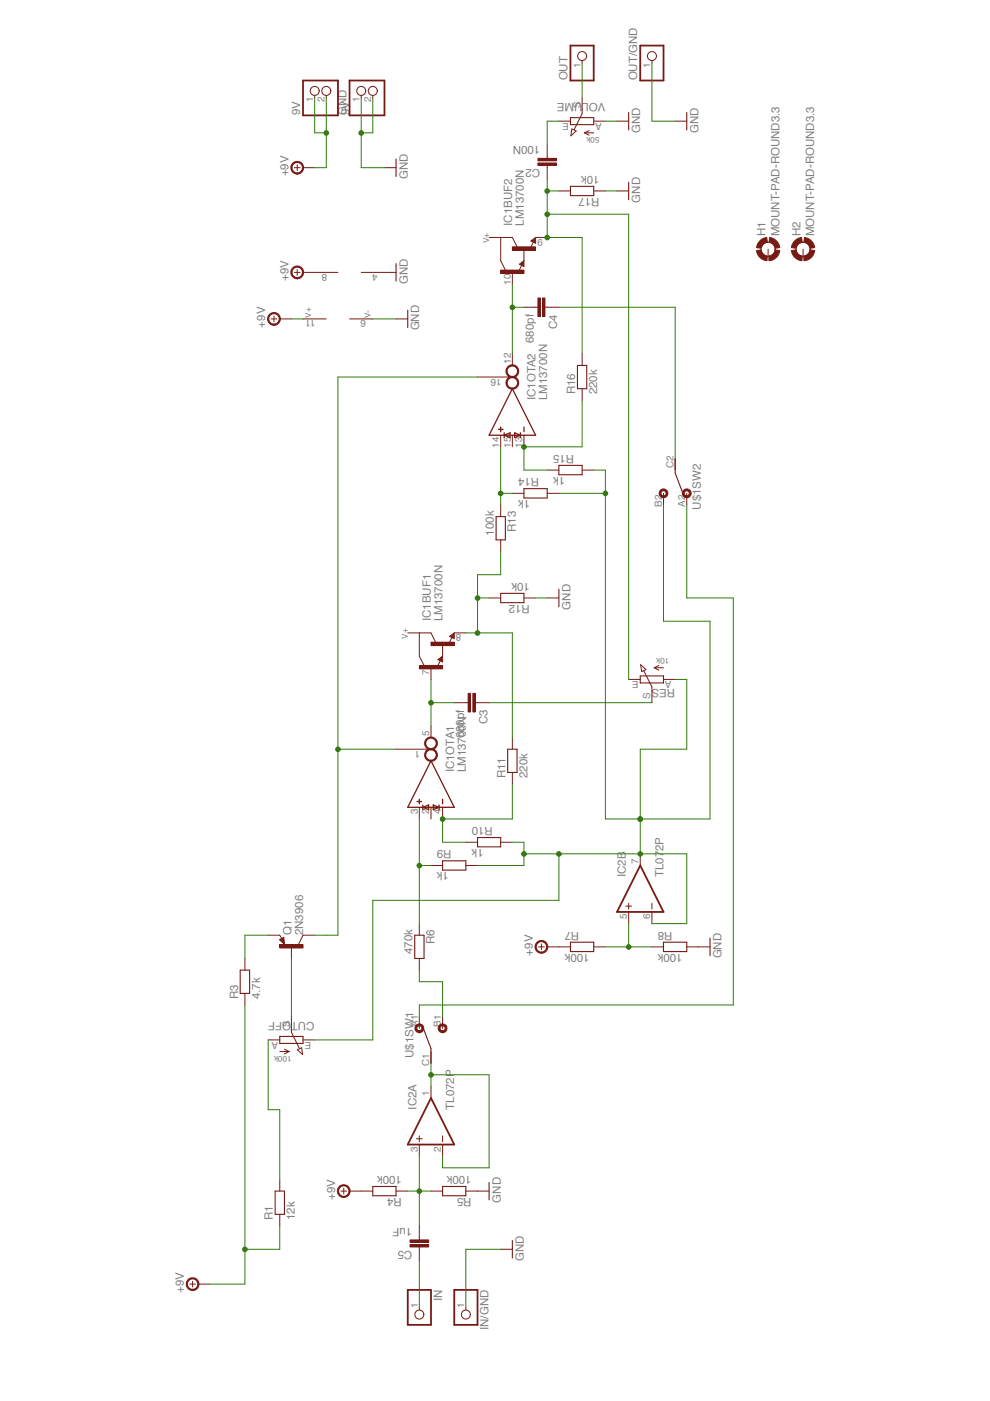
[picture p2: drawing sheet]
<svg xmlns="http://www.w3.org/2000/svg" width="210mm" height="297mm" viewBox="0 0 210 297" stroke-linecap="round" stroke-linejoin="round" font-family="sans-serif">
<path d="M88.4 169.9h1M88.9 169.5v.9M89.6 171.2l1.3-.5v1zM89.6 170.7v1M91.4 161.3l4.9 9.9h-9.9zM91.9 170.7l1.2 .5-1.2 .5zM93.1 170.7v1M93.8 169.5v.9" fill="none" stroke="#771a13" stroke-width=".28"/>
<path d="M90.3 159.2a1.36 1.36 0 0 1 2.3 .3 1.36 1.36 0 0 1-1.2 1.9v-.2a1.11 1.11 0 0 1-1-1.7 1.11 1.11 0 0 1 1.9-.1 1.11 1.11 0 0 1-.6 1.7l-.3 .1v.2a1.37 1.37 0 0 1-1.2-.8 1.37 1.37 0 0 1 .1-1.4z" fill-rule="evenodd" fill="#771a13"/>
<path d="M90.3 159.2a1.36 1.36 0 0 1 2.3 .3 1.36 1.36 0 0 1-1.2 1.9v-.2a1.11 1.11 0 0 1-.9-1.7 1.11 1.11 0 0 1 1.8-.1 1.11 1.11 0 0 1-.6 1.8h-.3v.2a1.37 1.37 0 0 1-1.2-.8 1.37 1.37 0 0 1 .1-1.4z" fill="none" stroke="#771a13" stroke-width=".21"/>
<path d="M90.3 156.7a1.35 1.35 0 0 1 2.3 .3 1.35 1.35 0 0 1-1.2 1.9v-.2a1.11 1.11 0 0 1-1.1-1.5 1.11 1.11 0 0 1 1.9-.3 1.11 1.11 0 0 1-.5 1.8h-.3v.2a1.35 1.35 0 0 1-1.3-.7 1.35 1.35 0 0 1 .2-1.5z" fill-rule="evenodd" fill="#771a13"/>
<path d="M86.4 134.2h5l1 2M88.9 134.2v4.9l1 2M93.8 136.6v3.7l-1-.4 1-.8M95.3 134.9l1-.7v1.2zM95.8 135.2l-.6 1.1M84 158.8h7.4M90.3 156.8a1.35 1.35 0 0 1 2.3 .2 1.35 1.35 0 0 1-1.2 2v-.3a1.11 1.11 0 0 1-1.1-1.5 1.11 1.11 0 0 1 1.9-.3 1.11 1.11 0 0 1-.5 1.8h-.3v.3a1.35 1.35 0 0 1-1.2-.8 1.35 1.35 0 0 1 .1-1.4zM91.4 153.9v2.5M93.4 140.1l-.6 1.2M88.9 171.2v2.4M91.4 171.2v2.4M93.8 171.2v2.4" fill="none" stroke="#771a13" stroke-width=".21"/>
<path d="M93.4 139.9l.2-.2v.4l-.5-.2 .6-.5v.7M95.8 134.9l.3-.1v.4l-.5-.3 .6-.5v.8" fill="none" stroke="#771a13" stroke-width=".23"/>
<path d="M88.9 141.1h4.9v.7h-4.9z" fill="#771a13"/>
<path d="M88.9 141.1h4.9v.7h-4.9z" fill="none" stroke="#771a13" stroke-width=".21"/>
<path d="M91.4 136.2h4.9v.7h-4.9z" fill="#771a13"/>
<path d="M91.4 136.2h4.9v.7h-4.9zM96.3 134.2h2.5M91.4 141.6v2.5" fill="none" stroke="#771a13" stroke-width=".21"/>
<path d="M105.7 91h1M106.2 90.5v1M106.9 92.3l1.2-.5v1zM106.9 91.8v1M108.6 82.4l5 9.9h-9.9zM109.1 91.8l1.2 .5-1.2 .5zM110.3 91.8v1M111.1 90.5v1" fill="none" stroke="#771a13" stroke-width=".28"/>
<path d="M107.6 80.3a1.35 1.35 0 0 1 2.3 .3 1.35 1.35 0 0 1-1.3 1.9v-.2a1.11 1.11 0 0 1-1-1.6 1.11 1.11 0 0 1 1.8-.3 1.11 1.11 0 0 1-.5 1.8l-.3 .1v.2a1.35 1.35 0 0 1-1.2-.8 1.35 1.35 0 0 1 .2-1.4z" fill-rule="evenodd" fill="#771a13"/>
<path d="M107.6 80.3a1.35 1.35 0 0 1 2.3 .3 1.35 1.35 0 0 1-1.3 1.9v-.2a1.11 1.11 0 0 1-1-1.6 1.11 1.11 0 0 1 1.8-.3 1.11 1.11 0 0 1-.5 1.8l-.3 .1v.2a1.35 1.35 0 0 1-1.2-.8 1.35 1.35 0 0 1 .2-1.4z" fill="none" stroke="#771a13" stroke-width=".21"/>
<path d="M107.8 77.6a1.36 1.36 0 0 1 2.1 .7 1.36 1.36 0 0 1-1.3 1.8v-.3a1.11 1.11 0 0 1-.9-1.6 1.11 1.11 0 0 1 1.9-.2 1.11 1.11 0 0 1-.7 1.8h-.3v.3a1.36 1.36 0 0 1-1.3-1 1.36 1.36 0 0 1 .5-1.5z" fill-rule="evenodd" fill="#771a13"/>
<path d="M103.7 50.3h4.9l1 2M106.2 50.3v5l1 1.9M110.6 56.3l-.6 1.2M111.1 52.8v3.7l-1-.5 1-.7M112.6 51.1l1-.8v1.3zM113.1 51.3l-.6 1.2M101.2 79.9h7.4M107.6 77.8a1.35 1.35 0 0 1 2.3 .3 1.35 1.35 0 0 1-1.3 2v-.3a1.11 1.11 0 0 1-.9-1.6 1.11 1.11 0 0 1 1.9-.2 1.11 1.11 0 0 1-.7 1.8h-.3v.3a1.36 1.36 0 0 1-1.2-.8 1.36 1.36 0 0 1 .2-1.5zM108.6 75v2.5M106.2 92.3v2.4M108.6 92.3v2.4M111.1 92.3v2.4" fill="none" stroke="#771a13" stroke-width=".21"/>
<path d="M110.6 56l.3-.1v.4l-.6-.3 .7-.5v.8M113.1 51.1l.2-.1v.3l-.5-.2 .6-.5v.7" fill="none" stroke="#771a13" stroke-width=".23"/>
<path d="M106.2 57.3h4.9v.7h-4.9z" fill="#771a13"/>
<path d="M106.2 57.3h4.9v.7h-4.9z" fill="none" stroke="#771a13" stroke-width=".21"/>
<path d="M108.6 52.3h4.9v.8h-4.9z" fill="#771a13"/>
<path d="M116 33.1v.5M116 35.1v.5M108.6 52.3h4.9v.8h-4.9zM108.6 57.8v2.4M113.6 50.3h2.4M64.2 67.6h5M74.1 67.6h4.9" fill="none" stroke="#771a13" stroke-width=".21"/>
<path d="M114 34.6h4v.5h-4z" fill="#771a13"/>
<path d="M114.1 34.6h3.9v.5h-3.9z" fill="none" stroke="#771a13" stroke-width=".21"/>
<path d="M114 33.6h4v.5h-4z" fill="#771a13"/>
<path d="M114.1 33.6h3.9v.5h-3.9zM116 30.6v2.5M116 35.6v2.4M98.8 149h.5M100.7 149h.5" fill="none" stroke="#771a13" stroke-width=".21"/>
<path d="M100.2 147h.6v3.9h-.6z" fill="#771a13"/>
<path d="M100.3 147h.5v4h-.5z" fill="none" stroke="#771a13" stroke-width=".21"/>
<path d="M99.3 147h.5v3.9h-.5z" fill="#771a13"/>
<path d="M113.6 65.1h.5M115.5 65.1h.5M96.3 149h2.5M99.3 147h.5v4h-.5zM101.2 149h2.5" fill="none" stroke="#771a13" stroke-width=".21"/>
<path d="M115 63.2h.5v3.9h-.5z" fill="#771a13"/>
<path d="M115 63.2h.5v3.9h-.5z" fill="none" stroke="#771a13" stroke-width=".21"/>
<path d="M114 63.2h.6v3.9h-.6z" fill="#771a13"/>
<path d="M130.8 25.7h2.5M130.8 40.5h2.5M111.1 65.1h2.5M114.1 63.2h.5v3.9h-.5zM116 65.1h2.5M116 126.8h2.5M40.2 272.3h1.2M40.8 271.6v1.3" fill="none" stroke="#771a13" stroke-width=".21"/>
<path d="M133.3 23.8v3.8M133.3 38.6v3.7M118.5 124.9v3.7" fill="none" stroke="#771a13" stroke-width=".23"/>
<path d="M40 271.2a1.36 1.36 0 0 1 2.1 .6 1.36 1.36 0 0 1-1.3 1.8v-.2a1.11 1.11 0 0 1-.9-1.7 1.11 1.11 0 0 1 1.9-.1 1.11 1.11 0 0 1-.7 1.7l-.3 .1v.2a1.36 1.36 0 0 1-1.3-.9 1.36 1.36 0 0 1 .5-1.5z" fill-rule="evenodd" fill="#771a13"/>
<path d="M114.2 200.8h1.2M114.8 200.1v1.3M39.8 271.4a1.35 1.35 0 0 1 2.3 .3 1.35 1.35 0 0 1-1.3 1.9v-.2a1.11 1.11 0 0 1-.9-1.7 1.11 1.11 0 0 1 1.9-.1 1.11 1.11 0 0 1-.7 1.7l-.3 .1v.2a1.36 1.36 0 0 1-1.2-.8 1.36 1.36 0 0 1 .2-1.4zM42.1 272.3h2.4" fill="none" stroke="#771a13" stroke-width=".21"/>
<path d="M113.7 199.9a1.35 1.35 0 0 1 2.3 .3 1.35 1.35 0 0 1-1.2 1.9v-.2a1.11 1.11 0 0 1-.9-1.7 1.11 1.11 0 0 1 1.8-.1 1.11 1.11 0 0 1-.6 1.7l-.3 .1v.2a1.36 1.36 0 0 1-1.2-.8 1.36 1.36 0 0 1 .1-1.4z" fill-rule="evenodd" fill="#771a13"/>
<path d="M113.8 199.9a1.35 1.35 0 0 1 2.2 .3 1.35 1.35 0 0 1-1.2 1.9v-.2a1.11 1.11 0 0 1-.9-1.7 1.11 1.11 0 0 1 1.8-.1 1.11 1.11 0 0 1-.6 1.7l-.3 .1v.2a1.36 1.36 0 0 1-1.2-.8 1.36 1.36 0 0 1 .2-1.4zM116 200.8h2.5M148.1 200.8h2.4M72.3 252.5h1.2M72.9 251.9v1.2" fill="none" stroke="#771a13" stroke-width=".21"/>
<path d="M150.5 198.9v3.7" fill="none" stroke="#771a13" stroke-width=".23"/>
<path d="M71.8 251.7a1.35 1.35 0 0 1 2.3 .3 1.35 1.35 0 0 1-1.2 1.9v-.3a1.11 1.11 0 0 1-1.1-1.5 1.11 1.11 0 0 1 1.9-.3 1.11 1.11 0 0 1-.5 1.8h-.3v.3a1.35 1.35 0 0 1-1.3-.8 1.35 1.35 0 0 1 .2-1.4z" fill-rule="evenodd" fill="#771a13"/>
<g fill="none" stroke="#771a13" stroke-width=".21">
<path d="M123.4 12.8v.6M62.4 35.6h1.2M63 34.9v1.3M72.1 251.4a1.36 1.36 0 0 1 2.1 .7 1.36 1.36 0 0 1-1.3 1.8v-.2a1.11 1.11 0 0 1-1.1-1.6 1.11 1.11 0 0 1 1.9-.3 1.11 1.11 0 0 1-.5 1.8l-.3 .1v.2a1.36 1.36 0 0 1-1.3-1 1.36 1.36 0 0 1 .5-1.5zM74.1 252.5h2.5M101.2 252.5h2.5"/>
<circle cx="123.4" cy="11.9" r=".95"/>
</g>
<path d="M103.7 250.7v3.7" fill="none" stroke="#771a13" stroke-width=".23"/>
<path d="M121 9.7h4.9v7.4h-4.9z" fill="none" stroke="#771a13" stroke-width=".38"/>
<path d="M62 34.7a1.35 1.35 0 0 1 2.2 .3 1.35 1.35 0 0 1-1.2 1.9v-.2a1.11 1.11 0 0 1-1-1.6 1.11 1.11 0 0 1 1.8-.3 1.11 1.11 0 0 1-.5 1.8l-.3 .1v.2a1.35 1.35 0 0 1-1.2-.8 1.35 1.35 0 0 1 .2-1.4z" fill-rule="evenodd" fill="#771a13"/>
<path d="M62 34.7a1.35 1.35 0 0 1 2.2 .3 1.35 1.35 0 0 1-1.2 1.9v-.2a1.11 1.11 0 0 1-1-1.6 1.11 1.11 0 0 1 1.8-.3 1.11 1.11 0 0 1-.5 1.8l-.3 .1v.2a1.35 1.35 0 0 1-1.2-.8 1.35 1.35 0 0 1 .2-1.4zM64.2 35.6h2.5M81.5 35.6h2.5M88.9 262.4v.5M88.9 264.4v.5" fill="none" stroke="#771a13" stroke-width=".21"/>
<path d="M84 33.7v3.7" fill="none" stroke="#771a13" stroke-width=".23"/>
<path d="M86.9 263.9h4v.5h-4z" fill="#771a13"/>
<path d="M86.9 263.9h4v.5h-4z" fill="none" stroke="#771a13" stroke-width=".21"/>
<path d="M86.9 262.9h4v.5h-4z" fill="#771a13"/>
<path d="M88.9 259.9v2.5M86.9 262.9h4v.5h-4zM88.9 264.9v2.4" fill="none" stroke="#771a13" stroke-width=".21"/>
<path d="M161.2 50.9l1.4-.6 .1 1-.9 .5-.4 .8-1-.1 .3-1z" fill-rule="evenodd" fill="#771a13"/>
<path d="M161.3 50.9l1.3-.6 .1 1-.9 .5-.4 .8-1-.1 .3-.9z" fill="none" stroke="#771a13" stroke-width=".21"/>
<path d="M160.4 53.1l1-.1 .4 .9 .9 .4-.1 1a2.46 2.46 0 0 1-2.2-2.2z" fill-rule="evenodd" fill="#771a13"/>
<path d="M160.4 53.1l1-.1 .4 .9 .9 .4-.1 1a2.46 2.46 0 0 1-2.2-2.2z" fill="none" stroke="#771a13" stroke-width=".21"/>
<path d="M164.3 53l1 .1a2.46 2.46 0 0 1-2.1 2.2l-.2-1 .9-.4z" fill-rule="evenodd" fill="#771a13"/>
<path d="M164.3 53l1 .1a2.46 2.46 0 0 1-2.1 2.2l-.1-1 .8-.4z" fill="none" stroke="#771a13" stroke-width=".21"/>
<path d="M163.2 50.3a2.51 2.51 0 0 1 2.1 2.2l-1 .1-.4-.8-.9-.5z" fill-rule="evenodd" fill="#771a13"/>
<g fill="none" stroke="#771a13" stroke-width=".21">
<path d="M162.9 52.8v2.5M163.2 50.3a2.51 2.51 0 0 1 2.1 2.2l-1 .1-.4-.8-.8-.5zM57.5 67.6h1.2M58.1 67v1.2"/>
<circle cx="162.9" cy="52.8" r="1.48"/>
</g>
<path d="M57 66.7a1.36 1.36 0 0 1 2.3 .3 1.36 1.36 0 0 1-1.2 2v-.3a1.1 1.1 0 0 1-1.1-1.5 1.1 1.1 0 0 1 1.9-.3 1.1 1.1 0 0 1-.5 1.8h-.3v.3a1.36 1.36 0 0 1-1.2-.8 1.36 1.36 0 0 1 .1-1.5z" fill-rule="evenodd" fill="#771a13"/>
<path d="M62.4 57.8h1.2M63 57.1v1.3M57 66.8a1.36 1.36 0 0 1 2.3 .2 1.36 1.36 0 0 1-1.2 2v-.3a1.1 1.1 0 0 1-1.1-1.5 1.1 1.1 0 0 1 1.9-.3 1.1 1.1 0 0 1-.5 1.8h-.3v.3a1.36 1.36 0 0 1-1.2-.8 1.36 1.36 0 0 1 .1-1.4zM59.3 67.6h2.5" fill="none" stroke="#771a13" stroke-width=".21"/>
<path d="M62 56.9a1.36 1.36 0 0 1 2.2 .3 1.36 1.36 0 0 1-1.2 1.9v-.2a1.1 1.1 0 0 1-1-1.6 1.1 1.1 0 0 1 1.8-.3 1.1 1.1 0 0 1-.5 1.8l-.3 .1v.2a1.36 1.36 0 0 1-1.2-.8 1.36 1.36 0 0 1 .2-1.4z" fill-rule="evenodd" fill="#771a13"/>
<g fill="none" stroke="#771a13" stroke-width=".21">
<path d="M138.2 12.8v.6M143.2 25.7h2.4M62 56.9a1.36 1.36 0 0 1 2.3 .3 1.36 1.36 0 0 1-1.3 1.9v-.2a1.1 1.1 0 0 1-1-1.6 1.1 1.1 0 0 1 1.8-.3 1.1 1.1 0 0 1-.5 1.8l-.3 .1v.2a1.36 1.36 0 0 1-1.2-.8 1.36 1.36 0 0 1 .2-1.4zM64.2 57.8h2.5M81.5 57.8h2.5M84 67.6h2.4M88.9 277.2v.5M98.8 277.2v.5M106.2 264.9h2.4"/>
<circle cx="138.2" cy="11.9" r=".95"/>
<circle cx="88.9" cy="278.7" r=".95"/>
<circle cx="98.8" cy="278.7" r=".95"/>
</g>
<path d="M145.6 23.8v3.8M84 55.9v3.7M86.4 65.8v3.7M108.6 263v3.7" fill="none" stroke="#771a13" stroke-width=".23"/>
<path d="M135.7 9.7h5v7.4h-5zM86.4 273.5h5v7.4h-5zM96.3 273.5h4.9v7.4h-4.9z" fill="none" stroke="#771a13" stroke-width=".38"/>
<path d="M168.4 51.2l.6-.5 .9-.4 .2 1-.9 .5-.4 .8-1-.1z" fill-rule="evenodd" fill="#771a13"/>
<path d="M168.4 51.2l.6-.5 1-.4 .1 1-.9 .5-.4 .8-1-.1z" fill="none" stroke="#771a13" stroke-width=".21"/>
<path d="M167.8 53.1l1-.1 .4 .9 .9 .4-.2 1a2.51 2.51 0 0 1-2.1-2.2z" fill-rule="evenodd" fill="#771a13"/>
<path d="M167.8 53.1l1-.1 .4 .9 .9 .4-.1 1a2.51 2.51 0 0 1-2.2-2.2z" fill="none" stroke="#771a13" stroke-width=".21"/>
<path d="M170.4 54.3l.9-.4 .4-.9 1 .1a2.46 2.46 0 0 1-2.1 2.2z" fill-rule="evenodd" fill="#771a13"/>
<path d="M170.4 54.3l.9-.4 .5-.9 .9 .1a2.46 2.46 0 0 1-2.1 2.2z" fill="none" stroke="#771a13" stroke-width=".21"/>
<path d="M170.6 50.3a2.46 2.46 0 0 1 2.1 2.2l-1 .1-.4-.8-.9-.5z" fill-rule="evenodd" fill="#771a13"/>
<g fill="none" stroke="#771a13" stroke-width=".21">
<path d="M66.7 20.2v.6M69.2 20.2v.6M76.6 20.2v.6M79 20.2v.6M170.3 52.8v2.5M170.6 50.3a2.46 2.46 0 0 1 2.1 2.2l-.9 .1-.5-.8-.9-.5zM59.3 199.2l.9-.5 .2 1.5zM59.3 198.3l.4 .7M64.2 198.3l-.9 2"/>
<circle cx="66.7" cy="19.3" r=".95"/>
<circle cx="69.2" cy="19.3" r=".95"/>
<circle cx="76.6" cy="19.3" r=".95"/>
<circle cx="79" cy="19.3" r=".95"/>
<circle cx="170.3" cy="52.8" r="1.48"/>
</g>
<path d="M64.2 17.1h7.5v7.4h-7.5zM74.1 17.1h7.4v7.4h-7.4z" fill="none" stroke="#771a13" stroke-width=".38"/>
<path d="M60.1 198.9l-.7 .4 .8 .7-.1-1-.4 .3 .2 .4v-.4" fill="none" stroke="#771a13" stroke-width=".23"/>
<path d="M59.3 200.3h4.9v.7h-4.9z" fill="#771a13"/>
<g fill="none" stroke="#771a13" stroke-width=".21">
<path d="M66.7 57.8h5M76.6 57.8h4.9M118.5 40.5h2.5M125.9 40.5h2.5M123.4 75v2.5M116 99.7h2.5M123.4 99.7h2.5M123.4 82.4v2.5M106.2 107.1v2.4M106.2 114.5v2.4M108.6 104.6h2.5M116 104.6h2.5"/>
<path d="M103.7 126.8h2.5M111.1 126.8h2.5M108.6 156.4v2.4M98.8 178.6h2.4M106.2 178.6h2.4M108.6 163.8v2.4M56.9 198.3h2.4M64.2 198.3h2.5M88.9 195.8v2.5M91.4 183.5h2.4M98.8 183.5h2.4M132.7 192.1h1.2"/>
<path d="M133.3 191.5v1.2M133.3 193.3v2.5M135.7 181v2.5M138.2 191.5v1.2M138.2 193.3v2.5M51.9 203.2v2.5M51.9 210.6v2.5M59.3 200.3h4.9v.7h-4.9zM61.8 200.8v2.4M88.9 203.2v2.5M118.5 200.8h2.5M125.9 200.8h2.5"/>
<path d="M138.2 200.8h2.5M145.6 200.8h2.5M91.4 230.3v2.5M59.3 250.1v2.4M59.3 257.5v2.4M76.6 252.5h2.4M84 252.5h2.4M88.3 241.4h1.2M88.9 240.8v1.3M88.9 242.7v2.4M91.4 252.5h2.4M93.8 240.8v1.3"/>
<path d="M93.8 242.7v2.4M98.8 252.5h2.4"/>
</g>
<path d="M135.7 183.5l5 9.8h-9.9zM91.4 232.8l4.9 9.9h-9.9z" fill="none" stroke="#771a13" stroke-width=".38"/>
<g fill="none" stroke="#771a13" stroke-width=".23">
<path d="M121 39.5h4.9v2h-4.9zM122.4 77.5h2v4.9h-2zM118.5 98.7h4.9v2h-4.9zM105.2 109.5h2v5h-2zM111.1 103.6h4.9v2h-4.9zM106.2 125.8h4.9v2h-4.9zM107.6 158.8h2v5h-2zM101.2 177.6h5v1.9h-5zM87.9 198.3h2v4.9h-2zM93.8 182.5h5v2h-5zM121 199.8h4.9v2h-4.9zM140.7 199.8h4.9v2h-4.9z"/>
<path d="M50.9 205.7h2v4.9h-2zM89.5 217.4l1.9 4.9v3.1M58.3 252.5h2v5h-2zM79 251.6h5v1.9h-5zM93.8 251.6h5v1.9h-5z"/>
</g>
<path d="M88.2 217.4a.94 .94 0 0 1 1.6 .2 .94 .94 0 0 1-.9 1.4v-.4a.54 .54 0 0 1-.5-.8 .54 .54 0 0 1 .9-.1 .54 .54 0 0 1-.2 .8l-.2 .1v.4a.94 .94 0 0 1-.9-.6 .94 .94 0 0 1 .2-1z" fill-rule="evenodd" fill="#771a13"/>
<path d="M88.2 217.4a.94 .94 0 0 1 1.6 .3 .94 .94 0 0 1-.9 1.3v-.4a.54 .54 0 0 1-.5-.8 .54 .54 0 0 1 .9-.1 .54 .54 0 0 1-.2 .8l-.2 .1v.4a.94 .94 0 0 1-.9-.6 .94 .94 0 0 1 .2-1z" fill="none" stroke="#771a13" stroke-width=".21"/>
<path d="M93.2 217.4a.94 .94 0 0 1 1.5 .2 .94 .94 0 0 1-.9 1.4v-.4a.54 .54 0 0 1-.4-.8 .54 .54 0 0 1 .9-.1 .54 .54 0 0 1-.3 .8l-.2 .1v.4a.94 .94 0 0 1-.8-.6 .94 .94 0 0 1 .2-1z" fill-rule="evenodd" fill="#771a13"/>
<path d="M88.9 215.6v2.4M93.2 217.4a.94 .94 0 0 1 1.5 .3 .94 .94 0 0 1-.9 1.3v-.4a.54 .54 0 0 1-.4-.8 .54 .54 0 0 1 .9-.1 .54 .54 0 0 1-.3 .8l-.2 .1v.4a.94 .94 0 0 1-.8-.6 .94 .94 0 0 1 .2-1zM93.8 215.6v2.4M91.4 222.9v2.5" fill="none" stroke="#771a13" stroke-width=".21"/>
<path d="M143.2 97.2v3.1l1.8 4.9" fill="none" stroke="#771a13" stroke-width=".23"/>
<path d="M144.9 104a.94 .94 0 0 1 1.6 .2 .94 .94 0 0 1-.9 1.3v-.4a.54 .54 0 0 1-.6-.7 .54 .54 0 0 1 .9-.2 .54 .54 0 0 1-.1 .9h-.2v.4a.94 .94 0 0 1-.9-.5 .94 .94 0 0 1 .2-1z" fill-rule="evenodd" fill="#771a13"/>
<path d="M144.9 104a.94 .94 0 0 1 1.6 .2 .94 .94 0 0 1-.9 1.3v-.4a.54 .54 0 0 1-.5-.7 .54 .54 0 0 1 .8-.2 .54 .54 0 0 1-.1 .9h-.2v.4a.94 .94 0 0 1-.8-.5 .94 .94 0 0 1 .1-1z" fill="none" stroke="#771a13" stroke-width=".21"/>
<path d="M140 104a.94 .94 0 0 1 1.5 .2 .94 .94 0 0 1-.8 1.3v-.4a.54 .54 0 0 1-.6-.7 .54 .54 0 0 1 .9-.2 .54 .54 0 0 1-.2 .9h-.1v.4a.94 .94 0 0 1-.9-.5 .94 .94 0 0 1 .2-1z" fill-rule="evenodd" fill="#771a13"/>
<g fill="none" stroke="#771a13" stroke-width=".21">
<path d="M118.5 25.7h2.5M121.2 27.3l1 .5-1.2 1zM123.4 20.8v3.3l-1.7 3.4M123.9 28.2h2M123.9 28.2l1 .5M124.9 27.7l-1 .5M125.9 25.7h2.5M143.2 97.2v2.5M140 104a.94 .94 0 0 1 1.5 .2 .94 .94 0 0 1-.8 1.3v-.4a.54 .54 0 0 1-.6-.7 .54 .54 0 0 1 .9-.2 .54 .54 0 0 1-.2 .9h-.1v.4a.94 .94 0 0 1-.9-.5 .94 .94 0 0 1 .2-1zM140.7 104.6v2.5M145.6 104.6v2.5M133.3 144.1h2.4"/>
<path d="M135.8 140.9l1.2 1.1-1 .4zM136.5 142.2l1.7 3.4v3.4M138.7 141.6h2M138.7 141.6l1 .5M139.7 141.1l-1 .5M140.7 144.1h2.5M61.8 215.6v3.3l1.7 3.4M56.9 220.5h2.4M59.3 222.9h2M60.3 222.5l1 .4M61.3 222.9l-1 .5M63 222.6l.9-.5 .3 1.5z"/>
<path d="M64.2 220.5h2.5"/>
</g>
<path d="M121 24.9h4.9v1.5h-4.9zM135.7 143.3h5v1.5h-5zM59.3 219.7h4.9v1.5h-4.9z" fill="none" stroke="#771a13" stroke-width=".23"/>
<path d="M88.9 173.6v22.2M88.9 183.5h2.5" fill="none" stroke="#317a0e" stroke-width=".21"/>
<circle cx="88.9" cy="183.5" r=".49" fill="#317a0e"/>
<g fill="none" stroke="#317a0e" stroke-width=".21">
<path d="M108.6 166.2v7.4h-14.8v5h5"/>
<circle cx="88.9" cy="183.5" r=".49"/>
</g>
<circle cx="93.8" cy="173.7" r=".49" fill="#317a0e"/>
<g fill="none" stroke="#317a0e" stroke-width=".21">
<path d="M91.4 144.1v9.8M91.4 149h4.9"/>
<circle cx="93.8" cy="173.7" r=".49"/>
</g>
<circle cx="91.4" cy="149" r=".49" fill="#317a0e"/>
<g fill="none" stroke="#317a0e" stroke-width=".21">
<path d="M106.2 116.9v4.9h-5v12.4M98.8 134.2h9.8v22.2M101.2 126.8h2.5"/>
<circle cx="91.4" cy="149" r=".49"/>
</g>
<circle cx="101.2" cy="134.2" r=".49" fill="#317a0e"/>
<circle cx="101.2" cy="134.2" r=".49" fill="none" stroke="#317a0e" stroke-width=".21"/>
<circle cx="101.2" cy="126.8" r=".49" fill="#317a0e"/>
<g fill="none" stroke="#317a0e" stroke-width=".21">
<path d="M106.2 94.7v12.4M106.2 104.6h2.4"/>
<circle cx="101.2" cy="126.8" r=".49"/>
</g>
<circle cx="106.2" cy="104.6" r=".49" fill="#317a0e"/>
<g fill="none" stroke="#317a0e" stroke-width=".21">
<path d="M123.4 84.9v9.8h-12.3v5h4.9"/>
<circle cx="106.2" cy="104.6" r=".49"/>
</g>
<circle cx="111.1" cy="94.7" r=".49" fill="#317a0e"/>
<g fill="none" stroke="#317a0e" stroke-width=".21">
<path d="M108.6 60.2v14.8M108.6 65.1h2.5"/>
<circle cx="111.1" cy="94.8" r=".49"/>
</g>
<circle cx="108.6" cy="65.2" r=".49" fill="#317a0e"/>
<g fill="none" stroke="#317a0e" stroke-width=".21">
<path d="M116 38v12.3h7.4v24.7M116 45.4h17.3M116 40.5h2.5"/>
<circle cx="108.6" cy="65.2" r=".49"/>
</g>
<circle cx="116" cy="50.4" r=".49" fill="#317a0e"/>
<circle cx="116" cy="50.4" r=".49" fill="none" stroke="#317a0e" stroke-width=".21"/>
<circle cx="116" cy="45.4" r=".49" fill="#317a0e"/>
<circle cx="116" cy="45.4" r=".49" fill="none" stroke="#317a0e" stroke-width=".21"/>
<circle cx="116" cy="40.5" r=".49" fill="#317a0e"/>
<g fill="none" stroke="#317a0e" stroke-width=".21">
<path d="M118.5 25.7h-2.5v4.9M133.3 45.4v98.7M101.2 79.9h-29.5v118.4h-5M71.7 158.8h12.3"/>
<circle cx="116" cy="40.5" r=".49"/>
</g>
<circle cx="71.6" cy="158.9" r=".49" fill="#317a0e"/>
<g fill="none" stroke="#317a0e" stroke-width=".21">
<path d="M76.6 20.8v14.8h4.9M79 20.8v7.4h-2.4M128.4 25.7h2.4M128.4 40.5h2.4M113.6 126.8h2.4M103.7 149h34.5"/>
<circle cx="71.7" cy="158.9" r=".49"/>
</g>
<circle cx="76.6" cy="28.2" r=".49" fill="#317a0e"/>
<g fill="none" stroke="#317a0e" stroke-width=".21">
<path d="M138.2 13.4v12.3h5M79 67.6h5M91.4 227.9h12.3v19.7h-9.9v-2.5M91.4 225.4v4.9M106.2 264.9h-7.4v12.3"/>
<circle cx="76.6" cy="28.2" r=".49"/>
</g>
<circle cx="91.4" cy="227.9" r=".49" fill="#317a0e"/>
<g fill="none" stroke="#317a0e" stroke-width=".21">
<path d="M66.7 20.8v7.4h2.5M69.2 20.8v14.8h-2.5"/>
<circle cx="91.4" cy="227.9" r=".49"/>
</g>
<circle cx="69.2" cy="28.2" r=".49" fill="#317a0e"/>
<g fill="none" stroke="#317a0e" stroke-width=".21">
<path d="M61.8 67.6h2.4M51.9 213.1v59.2h-7.4M59.3 259.9v5h-7.4"/>
<circle cx="69.2" cy="28.2" r=".49"/>
</g>
<circle cx="51.9" cy="264.9" r=".49" fill="#317a0e"/>
<g fill="none" stroke="#317a0e" stroke-width=".21">
<path d="M133.3 195.8v5M128.4 200.8h9.8"/>
<circle cx="51.9" cy="264.9" r=".49"/>
</g>
<circle cx="133.3" cy="200.8" r=".49" fill="#317a0e"/>
<g fill="none" stroke="#317a0e" stroke-width=".21">
<path d="M123.4 13.4v7.4M118.5 65.1h24.7v32.1M86.4 252.5h5M88.9 245.1v14.8"/>
<circle cx="133.3" cy="200.8" r=".49"/>
</g>
<circle cx="88.9" cy="252.5" r=".49" fill="#317a0e"/>
<g fill="none" stroke="#317a0e" stroke-width=".21">
<path d="M125.9 99.7h2.5v73.9h22.1v-41.9h-9.8M118.5 104.6h9.9M135.7 158.8v22.2M108.6 178.6h2.5v4.9h-9.9M111.1 181h34.5v14.8h-7.4M118.5 181v9.9h-39.5M88.9 205.7v2.4h4.9v7.5M88.9 267.3v9.9"/>
<circle cx="88.9" cy="252.6" r=".49"/>
</g>
<circle cx="128.4" cy="104.6" r=".49" fill="#317a0e"/>
<circle cx="128.4" cy="104.6" r=".49" fill="none" stroke="#317a0e" stroke-width=".21"/>
<circle cx="135.7" cy="173.7" r=".49" fill="#317a0e"/>
<circle cx="135.7" cy="173.7" r=".49" fill="none" stroke="#317a0e" stroke-width=".21"/>
<circle cx="135.7" cy="173.7" r=".49" fill="#317a0e"/>
<circle cx="135.7" cy="173.7" r=".49" fill="none" stroke="#317a0e" stroke-width=".21"/>
<circle cx="135.7" cy="181" r=".49" fill="#317a0e"/>
<circle cx="135.7" cy="181.1" r=".49" fill="none" stroke="#317a0e" stroke-width=".21"/>
<circle cx="111.1" cy="181" r=".49" fill="#317a0e"/>
<circle cx="111.1" cy="181.1" r=".49" fill="none" stroke="#317a0e" stroke-width=".21"/>
<circle cx="118.5" cy="181" r=".49" fill="#317a0e"/>
<g fill="none" stroke="#317a0e" stroke-width=".21">
<path d="M140.7 107.1v24.6M145.6 107.1v19.7h9.9v86.3h-66.6v2.5M143.2 144.1h2.4v14.7h-9.9M56.9 198.3h-5v4.9M79 190.9v29.6h-12.3M61.8 203.2v12.4M56.9 220.5v14.8h2.4v14.8"/>
<circle cx="118.5" cy="181.1" r=".49"/>
</g>
<g font-size="2.4" fill="#808080">
<text x="120.3" y="17.1" transform="rotate(-90 120.3 17.1)">OUT</text>
<text x="135.1" y="17.1" transform="rotate(-90 135.1 17.1)">OUT/GND</text>
<text x="128.3" y="21.9" transform="rotate(-180 128.3 21.9)">VOLUME</text>
<text x="63.6" y="24.5" transform="rotate(-90 63.6 24.5)">9V</text>
<text x="73.5" y="24.5" transform="rotate(-90 73.5 24.5)">GND</text>
<text x="74.1" y="24.5" transform="rotate(-90 74.1 24.5)">9V</text>
<text x="135.7" y="28.2" transform="rotate(-90 135.7 28.2)">GND</text>
<text x="148.1" y="28.2" transform="rotate(-90 148.1 28.2)">GND</text>
<text x="114.5" y="31" transform="rotate(-180 114.5 31)">100N</text>
<text x="114.5" y="35.9" transform="rotate(-180 114.5 35.9)">C2</text>
<text x="61.2" y="37.4" transform="rotate(-90 61.2 37.4)">+9V</text>
<text x="86.4" y="38" transform="rotate(-90 86.4 38)">GND</text>
<text x="127.1" y="37.3" transform="rotate(-180 127.1 37.3)">10k</text>
<text x="127.1" y="41.9" transform="rotate(-180 127.1 41.9)">R17</text>
<text x="108.6" y="47.9" transform="rotate(-90 108.6 47.9)">IC1BUF2</text>
<text x="111.1" y="47.9" transform="rotate(-90 111.1 47.9)">LM13700N</text>
<text x="135.7" y="42.9" transform="rotate(-90 135.7 42.9)">GND</text>
<text x="162.3" y="50.1" transform="rotate(-90 162.3 50.1)">H1</text>
<text x="165.3" y="50.1" transform="rotate(-90 165.3 50.1)">MOUNT-PAD-ROUND3.3</text>
<text x="169.7" y="50.1" transform="rotate(-90 169.7 50.1)">H2</text>
<text x="172.7" y="50.1" transform="rotate(-90 172.7 50.1)">MOUNT-PAD-ROUND3.3</text>
<text x="61.2" y="59.6" transform="rotate(-90 61.2 59.6)">+9V</text>
<text x="86.4" y="60.2" transform="rotate(-90 86.4 60.2)">GND</text>
<text x="56.2" y="69.5" transform="rotate(-90 56.2 69.5)">+9V</text>
<text x="88.9" y="70.1" transform="rotate(-90 88.9 70.1)">GND</text>
<text x="118.1" y="69.7" transform="rotate(-90 118.1 69.7)">C4</text>
<text x="113.2" y="72.7" transform="rotate(-90 113.2 72.7)">680pf</text>
<text x="122" y="83.6" transform="rotate(-90 122 83.6)">R16</text>
<text x="126.6" y="83.6" transform="rotate(-90 126.6 83.6)">220k</text>
<text x="113.6" y="84.9" transform="rotate(-90 113.6 84.9)">IC1OTA2</text>
<text x="116" y="84.9" transform="rotate(-90 116 84.9)">LM13700N</text>
<text x="114.3" y="101.4" transform="rotate(-180 114.3 101.4)">R14</text>
<text x="119.8" y="101.1" transform="rotate(-180 119.8 101.1)">1k</text>
<text x="121.7" y="96.5" transform="rotate(-180 121.7 96.5)">R15</text>
<text x="112.4" y="106.1" transform="rotate(-180 112.4 106.1)">1k</text>
<text x="104.7" y="113.6" transform="rotate(-90 104.7 113.6)">100k</text>
<text x="109.4" y="112.8" transform="rotate(-90 109.4 112.8)">R13</text>
<text x="148.6" y="108" transform="rotate(-90 148.6 108)">U$1SW2</text>
<text x="112.3" y="123.6" transform="rotate(-180 112.3 123.6)">10k</text>
<text x="91.4" y="131.7" transform="rotate(-90 91.4 131.7)">IC1BUF1</text>
<text x="93.8" y="131.7" transform="rotate(-90 93.8 131.7)">LM13700N</text>
<text x="112.3" y="128.2" transform="rotate(-180 112.3 128.2)">R12</text>
<text x="121" y="129.2" transform="rotate(-90 121 129.2)">GND</text>
<text x="143.1" y="146.1" transform="rotate(-180 143.1 146.1)">RES</text>
<text x="103.3" y="153.6" transform="rotate(-90 103.3 153.6)">C3</text>
<text x="98.4" y="156.5" transform="rotate(-90 98.4 156.5)">680pf</text>
<text x="96.3" y="163.8" transform="rotate(-90 96.3 163.8)">IC1OTA1</text>
<text x="98.8" y="163.8" transform="rotate(-90 98.8 163.8)">LM13700N</text>
<text x="107.2" y="165" transform="rotate(-90 107.2 165)">R11</text>
<text x="111.8" y="165" transform="rotate(-90 111.8 165)">220k</text>
<text x="104.5" y="175.4" transform="rotate(-180 104.5 175.4)">R10</text>
<text x="95.2" y="185" transform="rotate(-180 95.2 185)">1k</text>
<text x="95.7" y="180.3" transform="rotate(-180 95.7 180.3)">R9</text>
<text x="102.6" y="180" transform="rotate(-180 102.6 180)">1k</text>
<text x="132.7" y="186" transform="rotate(-90 132.7 186)">IC2B</text>
<text x="140.7" y="186" transform="rotate(-90 140.7 186)">TL072P</text>
<text x="122.8" y="197.6" transform="rotate(-180 122.8 197.6)">R7</text>
<text x="142.6" y="197.6" transform="rotate(-180 142.6 197.6)">R8</text>
<text x="61.8" y="198.3" transform="rotate(-90 61.8 198.3)">Q1</text>
<text x="64.2" y="198.3" transform="rotate(-90 64.2 198.3)">2N3906</text>
<text x="87.4" y="202.3" transform="rotate(-90 87.4 202.3)">470k</text>
<text x="92.1" y="200.2" transform="rotate(-90 92.1 200.2)">R6</text>
<text x="112.9" y="202.6" transform="rotate(-90 112.9 202.6)">+9V</text>
<text x="125" y="202.2" transform="rotate(-180 125 202.2)">100k</text>
<text x="144.7" y="202.2" transform="rotate(-180 144.7 202.2)">100k</text>
<text x="153" y="203.2" transform="rotate(-90 153 203.2)">GND</text>
<text x="50.5" y="211.8" transform="rotate(-90 50.5 211.8)">R3</text>
<text x="55.1" y="211.8" transform="rotate(-90 55.1 211.8)">4.7k</text>
<text x="66.7" y="216.7" transform="rotate(-180 66.7 216.7)">CUTOFF</text>
<text x="87.7" y="224.3" transform="rotate(-90 87.7 224.3)">U$1SW1</text>
<text x="88.3" y="235.3" transform="rotate(-90 88.3 235.3)">IC2A</text>
<text x="96.3" y="235.3" transform="rotate(-90 96.3 235.3)">TL072P</text>
<text x="85.2" y="249.3" transform="rotate(-180 85.2 249.3)">100k</text>
<text x="100" y="249.3" transform="rotate(-180 100 249.3)">100k</text>
<text x="71" y="254.4" transform="rotate(-90 71 254.4)">+9V</text>
<text x="85.2" y="254" transform="rotate(-180 85.2 254)">R4</text>
<text x="100" y="254" transform="rotate(-180 100 254)">R5</text>
<text x="106.2" y="255" transform="rotate(-90 106.2 255)">GND</text>
<text x="57.9" y="258.7" transform="rotate(-90 57.9 258.7)">R1</text>
<text x="62.5" y="258.7" transform="rotate(-90 62.5 258.7)">12k</text>
<text x="87.4" y="260.3" transform="rotate(-180 87.4 260.3)">1uF</text>
<text x="87.4" y="265.2" transform="rotate(-180 87.4 265.2)">C5</text>
<text x="111.1" y="267.3" transform="rotate(-90 111.1 267.3)">GND</text>
<text x="39" y="274.1" transform="rotate(-90 39 274.1)">+9V</text>
<text x="93.7" y="275.9" transform="rotate(-90 93.7 275.9)">IN</text>
<text x="103.6" y="282" transform="rotate(-90 103.6 282)">IN/GND</text>
</g>
<g font-size="2.1" fill="#808080">
<text x="123.1" y="14.3" transform="rotate(-90 123.1 14.3)">1</text>
<text x="137.9" y="14.3" transform="rotate(-90 137.9 14.3)">1</text>
<text x="66.4" y="21.7" transform="rotate(-90 66.4 21.7)">1</text>
<text x="68.8" y="21.7" transform="rotate(-90 68.8 21.7)">2</text>
<text x="76.2" y="21.7" transform="rotate(-90 76.2 21.7)">1</text>
<text x="78.7" y="21.7" transform="rotate(-90 78.7 21.7)">2</text>
<text x="123.1" y="22.9" transform="rotate(-90 123.1 22.9)">S</text>
<text x="120.6" y="26" transform="rotate(-180 120.6 26)">E</text>
<text x="127.6" y="26" transform="rotate(-180 127.6 26)">A</text>
<text x="115.1" y="50.7" transform="rotate(-180 115.1 50.7)">9</text>
<text x="69.4" y="58.1" transform="rotate(-180 69.4 58.1)">8</text>
<text x="80" y="58.1" transform="rotate(-180 80 58.1)">4</text>
<text x="108.3" y="60.4" transform="rotate(-90 108.3 60.4)">10</text>
<text x="66.9" y="68" transform="rotate(-180 66.9 68)">11</text>
<text x="77.5" y="68" transform="rotate(-180 77.5 68)">6</text>
<text x="108.3" y="77.1" transform="rotate(-90 108.3 77.1)">12</text>
<text x="106.4" y="80.3" transform="rotate(-180 106.4 80.3)">16</text>
<text x="105.8" y="94.9" transform="rotate(-90 105.8 94.9)">14</text>
<text x="108.3" y="94.9" transform="rotate(-90 108.3 94.9)">15</text>
<text x="110.7" y="94.9" transform="rotate(-90 110.7 94.9)">13</text>
<text x="142.8" y="99.3" transform="rotate(-90 142.8 99.3)">C2</text>
<text x="140.3" y="107.5" transform="rotate(-90 140.3 107.5)">B2</text>
<text x="145.3" y="107.5" transform="rotate(-90 145.3 107.5)">A2</text>
<text x="97.8" y="134.5" transform="rotate(-180 97.8 134.5)">8</text>
<text x="91" y="143.1" transform="rotate(-90 91 143.1)">7</text>
<text x="135.4" y="144.4" transform="rotate(-180 135.4 144.4)">E</text>
<text x="137.9" y="148.2" transform="rotate(-90 137.9 148.2)">S</text>
<text x="142.4" y="144.4" transform="rotate(-180 142.4 144.4)">A</text>
<text x="89.1" y="159.2" transform="rotate(-180 89.1 159.2)">1</text>
<text x="91" y="156" transform="rotate(-90 91 156)">5</text>
<text x="88.6" y="172.7" transform="rotate(-90 88.6 172.7)">3</text>
<text x="91" y="172.7" transform="rotate(-90 91 172.7)">2</text>
<text x="93.5" y="172.7" transform="rotate(-90 93.5 172.7)">4</text>
<text x="135.4" y="183.1" transform="rotate(-90 135.4 183.1)">7</text>
<text x="132.9" y="194.9" transform="rotate(-90 132.9 194.9)">5</text>
<text x="137.9" y="194.9" transform="rotate(-90 137.9 194.9)">6</text>
<text x="59" y="220.8" transform="rotate(-180 59 220.8)">A</text>
<text x="61.4" y="217.7" transform="rotate(-90 61.4 217.7)">S</text>
<text x="66" y="220.8" transform="rotate(-180 66 220.8)">E</text>
<text x="88.6" y="217.7" transform="rotate(-90 88.6 217.7)">A1</text>
<text x="93.5" y="217.7" transform="rotate(-90 93.5 217.7)">B1</text>
<text x="91" y="225.9" transform="rotate(-90 91 225.9)">C1</text>
<text x="91" y="232.5" transform="rotate(-90 91 232.5)">1</text>
<text x="88.6" y="244.2" transform="rotate(-90 88.6 244.2)">3</text>
<text x="93.5" y="244.2" transform="rotate(-90 93.5 244.2)">2</text>
<text x="88.6" y="277.4" transform="rotate(-90 88.6 277.4)">1</text>
<text x="98.4" y="277.4" transform="rotate(-90 98.4 277.4)">1</text>
</g>
<g font-size="1.7" fill="#808080">
<text x="127.1" y="29.1" transform="rotate(-180 127.1 29.1)">50k</text>
<text x="103.7" y="51.6" transform="rotate(-90 103.7 51.6)">V+</text>
<text x="66" y="67.4" transform="rotate(-90 66 67.4)">V+</text>
<text x="78.5" y="67.4" transform="rotate(-90 78.5 67.4)">V-</text>
<text x="86.4" y="135.4" transform="rotate(-90 86.4 135.4)">V+</text>
<text x="141.9" y="139.4" transform="rotate(-180 141.9 139.4)">10k</text>
<text x="61.9" y="223.9" transform="rotate(-180 61.9 223.9)">100k</text>
</g>
</svg>
